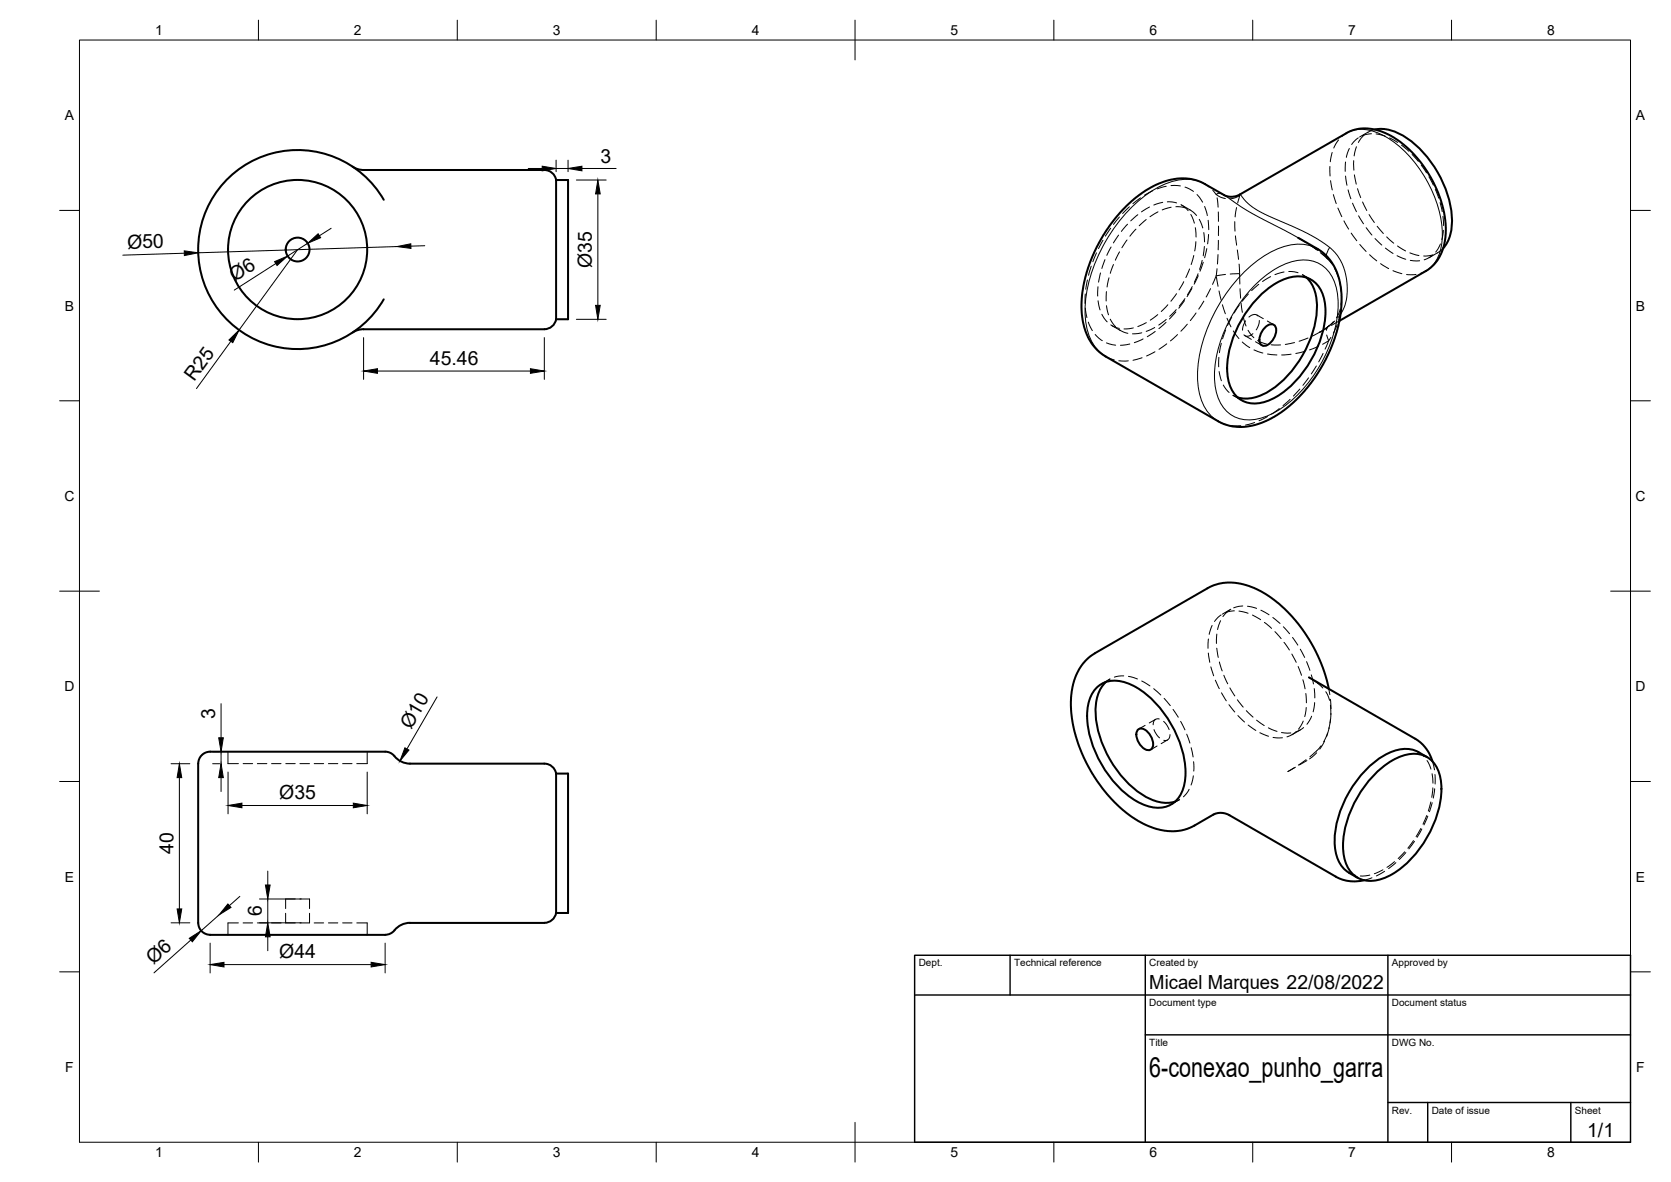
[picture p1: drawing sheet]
<svg xmlns="http://www.w3.org/2000/svg" width="420mm" height="297mm" viewBox="0 0 420 297" stroke-linecap="round" stroke-linejoin="round" font-family="sans-serif">
<!-- layer: Visible -->
<g fill="none" stroke="#000" stroke-width=".51">
<path d="M345.7 32.6a11.6 11.6 0 0 1 9.3 3 27.6 27.6 0 0 1 10.1 20.1 9.9 9.9 0 0 1-2.2 6.7M88.7 41.9l1.3 .6 1.4 .2h45.5a2.99 2.99 0 0 1 2.9 2.5M96.5 50.2a25 25 0 0 0-37.7-6.6 25 25 0 0 0 0 38.3 25 25 0 0 0 37.7-6.7M139.8 45.2h3v35h-3zM326.4 59.8l5 2.8 1.5 1.1 1.5 1.6 1.3 2.1 1 2.8 .5 2.5 .1 3.3-.4 3.9-.8 3.5-1.6 4.5-1.8 3.6-2.2 3.5-2.4 3.2-3.7 3.7-3.2 2.4-2.9 1.5-2.9 1-3.1 .5-2.7-.2-2.5-.8-29.3-16.8-2.2-1.8-1.1-1.4-.9-1.5-1.3-3.7-.3-2.4-.1-2.3 .5-4.7 1.2-4.6 2.3-5.2 3-5 3.4-4.2 4.1-3.6 3.6-2.4 2.5-1 2.9-.7 2.3-.2 2.2 .3 1.9 .6 6.4 3.5 1.1 .3 1.5-.2 28.4-16.2 2.6-.8 3.2 .1 3.4 1.1 2 1 1.9 1.3 3.2 2.9 1.6 1.9 1.8 2.6 2.6 4.9 1.4 4.2 .6 4.8-.2 3.6-.5 1.9-.9 2-1.3 1.8-1.3 1.2-22.5 13M316.1 75a16 16 0 0 1 9.9-5.5 6.6 6.6 0 0 1 7 5.9 23.3 23.3 0 0 1-4.2 16.5 20.4 20.4 0 0 1-11.8 9.3 6.7 6.7 0 0 1-8.2-5.7 23.3 23.3 0 0 1 4.3-16.6zM328.5 69.8a10.5 10.5 0 0 1 2.6 8.8 27.7 27.7 0 0 1-12.1 19.8 9.9 9.9 0 0 1-7.8 1.5M139.8 80.2a3 3 0 0 1-2.9 2.5h-45.5l-1.4 .2-1.3 .7M317.9 82.5a1.8 1.8 0 0 1 2.7-.6 3.9 3.9 0 0 1-2.9 5 1.81 1.81 0 0 1-.8-2.7zM275.7 172.8a7.4 7.4 0 0 1 8.7-.8 26.4 26.4 0 0 1 12.7 16 16 16 0 0 1-.1 11.4 6.6 6.6 0 0 1-8.6 3.1 23.3 23.3 0 0 1-12.2-11.9 20.5 20.5 0 0 1-2.2-14.9l.4-1.1zM278.1 171.4a10.5 10.5 0 0 0-2.6 8.8 27.7 27.7 0 0 0 12.2 19.8 9.9 9.9 0 0 0 7.8 1.4M329.1 170.2l27.5 15.9 2.1 2.2 .8 1.3 .7 1.8"/>
<path d="M334.1 173.1l-.9-3.6-1.5-3.9-2.1-4.2-2.1-3.2-2.4-3-3.4-3.4-2.6-1.9-2.6-1.6a13.5 13.5 0 0 0-11.7-1.1l-29.5 17-1.6 1.1-1.8 2-1.3 2.3-.8 2.4-.5 3.3v3.1l.4 3.4 .8 3.2 1.3 3.7 1.4 3.2 2.6 4.2 2.6 3.5 1.9 2 3.9 3.4 2.1 1.4 2.5 1.2 2 .7 2 .5 2.3 .1 1.7-.2 2.9-.9 5.8-3.3 1.2-.2 1.4 .1 1 .5 27.2 15.6 1.4 .6 1.6 .3 1.6 .1 2.1-.3M52.8 188.9h43.4a3.5 3.5 0 0 1 3.4 1.6l1.6 1 1.9 .4h33.8a2.99 2.99 0 0 1 2.9 2.5M52.8 188.9a2.99 2.99 0 0 0-3 3v40M139.8 194.4v35M139.8 194.4h3v35h-3M286 183.5a1.8 1.8 0 0 1 2.8 .6l.7 1.1a2.53 2.53 0 0 1-.2 3.2 2.75 2.75 0 0 1-3.1-2 3.2 3.2 0 0 1-.2-2.9zM345.2 195a16 16 0 0 1 10-5.6 6.6 6.6 0 0 1 7 6 23.3 23.3 0 0 1-4.3 16.5 20.5 20.5 0 0 1-11.7 9.3 6.6 6.6 0 0 1-8.2-5.8 23.3 23.3 0 0 1 4.2-16.5zM358.8 190.3a8.6 8.6 0 0 0-10.2-.8 27 27 0 0 0-13 22.5 8.7 8.7 0 0 0 5.7 8.6M49.8 231.9a2.99 2.99 0 0 0 3 3M103.1 231.9h33.8M103.1 231.9a5.3 5.3 0 0 0-4.3 2.3 6.9 6.9 0 0 1-4.5 .7h-41.5M139.8 229.4a2.99 2.99 0 0 1-2.9 2.5"/>
<circle cx="74.8" cy="62.7" r="3"/>
<circle cx="74.8" cy="62.7" r="17.5"/>
</g>
<!-- layer: Hidden -->
<g fill="none" stroke="#000" stroke-width=".25">
<path d="M339.3 37.3l-.8 2.2M341.1 36.9l-.6 2.3M341.5 34.7l-1.6 1.6M343 33.9l-1.5 1.9M344 33.2l-2.1 1.2M344.8 33.6l-2.2 .5M345.7 32.6l-1.7 .6M346 33.7l2.3 .5M349.4 34.7l2.1 1.1M352.4 36.5l1.8 1.5M355.1 38.8l1.5 1.8M281.3 59.1l-1.3 2"/>
<path d="M283.5 56.4l-1.5 1.8M285.6 57.6l-1.5 1.8M286.1 54l-1.8 1.5M288.2 55.2l-1.8 1.5M289 52l-2 1.2M291.2 53.2l-2 1.3M292.4 50.8l-2.3 .7M293.5 50.7l2.3 .3M294.5 52.1l-2.3 .7M295.7 52l2.3 .2M296.9 51.4l1.8 1.5M297.1 51.5l2.1 1.3"/>
<path d="M299.1 52.7l.9 .6 .9 .9M299.4 53.9l.9 2.2M300.5 57.2l.2 2.4M301.5 55.1l.9 2.2M302.7 58.4l.2 2.4M326.4 59.8l1.7 1M338.3 40.7l-.1 2.4M338.3 44.2l.4 2.4M339 47.7l.7 2.3M340.1 51.1l1 2.1M340.4 40.4v2.4M340.6 43.9l.4 2.4"/>
<path d="M341.3 47.4l.8 2.3M341.6 54.2l1.2 2M342.6 50.8l1.1 2.1M343.5 57.2l1.5 1.9M344.3 53.9l1.3 2M345.7 60l1.7 1.6M346.3 56.9l1.5 1.8M348.7 59.5l1.7 1.6M357.4 41.5l1.3 1.9M359.3 44.4l1.1 2.1M360.9 47.6l.8 2.2M362.1 50.9l.5 2.3"/>
<path d="M362.8 54.4l.2 2.3M362.9 57.9l-.4 2.3M276.1 72.1l-.1 2.3M276.1 75.6l.5 2.3M276.7 68.6l-.5 2.3M277.1 79l1.3 1.9M277.8 65.2l-.7 2.3M278.2 73.3l-.1 2.3M278.2 76.8l.5 2.3M278.8 69.8l-.4 2.3M279.4 62.1l-1.1 2.1M280 66.5l-.8 2.2"/>
<path d="M281.5 63.3l-1.1 2.1M283.4 60.3l-1.3 2M291.1 79.1l-1.9 1.4M293.6 76.6l-1.6 1.7M295.8 77.8l-1.7 1.7M295.8 73.8l-1.4 1.9M297.6 70.8l-1.1 2M297.9 75l-1.4 1.9M299.1 67.6l-.9 2.2M299.8 72l-1.2 2M300.2 64.2l-.7 2.3M300.7 60.7l-.3 2.4"/>
<path d="M301.2 68.8l-.9 2.2M302.3 65.4l-.7 2.3M302.8 61.9l-.3 2.4M309.7 79.7l-1 2.1M311.6 76.7l-1.3 1.9M313.9 73.9l-1.6 1.8M316 79.2l1.6 .9M316.3 79.4a1.53 1.53 0 0 0-2.3 .3M316.5 71.5l-1.8 1.5M319.5 69.5l-2 1.2M322.9 68.4l-2.3 .6M324 68.2l2.4 .3"/>
<path d="M327.5 69l1 .8M327.5 69l2.1 1.3M329.1 61.4l1.9 1.4M332 63.5l1.9 1.7 1 1.1M335.5 67.3l1 2.2M336.8 70.6l.4 2.4M337 77.7l-1 2.2M337.3 74.2l-.1 2.3M348.3 62.3l2 1.4M351.3 64.3l2.2 .9M351.4 61.8l2 1.3M354.5 63.5l2.3 .7"/>
<path d="M354.6 65.4l2.4 .1M360.2 64.2l-2.1 1.1M360.3 64l-2.3 .3M361.5 63.5l-2.2 1.3M362.2 61.3l-1.2 2M362.9 62.4l-1.5 1.1M279.2 80.2l1.3 1.9M279.3 81.6l2.2 .9M279.6 81.9l2.1 1.2M281.4 82.9l1 .5 1.2 .4M285 82.4l-2.4 .3M287.1 83.6l-2.3 .3"/>
<path d="M288.2 81.1l-2.1 1M290.3 82.3l-2.1 1M293.2 80.3l-1.8 1.4M306.5 89.8l-.1 2.4M306.5 93.4l.6 2.3M307.1 86.3l-.5 2.3M307.6 96.8l1.5 1.8M308.2 82.9l-.8 2.2M310 99.3l1.2 .6M310 99.4l2.2 1.2M313 84.4l1.6 .9M313.2 80.6l-.7 1.5-.1 .9"/>
<path d="M315 83.8a1.55 1.55 0 0 1-2.2 .3M315.7 85.9l1.6 .9M316.7 80.5l-.3 1.4-.6 1M318.7 80.7l1.6 .9M335.3 80.8l-1.3 1.2-2.3 1.5 2.1-1.1M336.8 80.6l-2 1.2M304.8 157.2l-.8 2.2M306 159.3l-.1 2.4M306.9 156l-.7 2.2M307 154.5l-1.6 1.7M309.2 153.3l-1.7 1.6M309.5 153.1l-2.1 1.2"/>
<path d="M310.4 153.5l-2.3 .5M311.5 153.6l2.3 .5M312.5 152.3l-2.3 .4M313.7 152.3l2.3 .6M314.9 154.6l2.1 1.1M317 153.3l2.1 1.2M317.9 156.4l1.8 1.5M320 155.2l1.9 1.5M320.6 158.7l1.5 1.8M322.7 157.5l1.6 1.8M279.1 170.7l-2.2 1.2M279.1 170.6l-1 .8"/>
<path d="M282.6 169.8l-2.4 .4M283.7 170l2.3 .6M287.1 171.1l2 1.3M290.1 173.1l1.8 1.6M292.7 175.5l1.6 1.8M295 178.3l1.3 1.9M303.8 164.1l.4 2.3M303.8 160.6l-.1 2.3M304.5 167.6l.7 2.2M305.6 170.9l1 2.2M305.9 162.9l.4 2.3M306.6 166.4l.7 2.2"/>
<path d="M307.1 174.1l1.2 2M307.7 169.7l1 2.1M309 177.1l1.5 1.8M309.2 172.9l1.3 2M311.1 175.9l1.5 1.8M311.3 179.8l1.6 1.6M313.4 178.6l1.7 1.6M322.9 161.4l1.3 2M324.8 164.4l1.1 2M325 160.2l1.3 1.9M326.4 167.5l.9 2.2M326.9 163.1l1.1 2.1"/>
<path d="M327.6 170.8l.5 2.3M328.3 174.3l.2 2.3M328.4 177.8l-.3 2.3M328.5 166.3l.9 2.2M329.1 170.2l2 1.3 1.5 1.4M329.7 169.6l.6 2.3M329.8 180l-1.2 2M330.5 173l.1 2.4M330.6 176.6l-.4 2.3M333.4 173.8l.9 2.2M334.1 173.1l.3 1.4M334.5 177.2l.1 2.4"/>
<path d="M334.5 175.7l.2 2.4M334.7 179.3l-.3 2.4M57.3 188.9v3h2.6M61.1 191.9h2.4M64.7 191.9h2.4M68.3 191.9h2.4M71.9 191.9h2.3M75.4 191.9h2.4M79 191.9h2.4M82.6 191.9h2.3M86.1 191.9h2.4M92.3 188.9v3h-2.6"/>
<path d="M287.9 182.3l-1.6 .9M290.2 183.4l.7 1.3 .6 .7M290.6 180.8l-1.6 .9M290.9 187.5l-1.6 .9M291.5 180.7a1.23 1.23 0 0 0-1.6 1.4M292.6 181.3l.9 1.1 .5 1M293.6 186l-1.6 .9M294.2 184.6a1.25 1.25 0 0 1-1.6 1.4M296.9 181.3l1 2.1M298.4 184.5l.8 2.2M299 198.4l-1.4 1.8M299.5 187.9l.5 2.3"/>
<path d="M300.1 195l-.6 2.3M300.1 191.4l.1 2.4M313.8 182.2l2 1.4M316 181l1.9 1.3M316.8 184.1l2.2 .9M318.9 182.9l2.2 .9M320.1 185.3l2.4 .1M322.2 184.1l2.4 .1M325.7 184.1l-2.1 1.1M325.7 192.8l-1.9 1.1 1.7-1M327 183.4l-2.1 1.2M327.7 181.2l-1.2 2"/>
<path d="M327.8 182.8l-2.1 1.1M328.4 190.9l-1.9 1.4M328.6 191.1l-1.9 1.1M331.1 189.2l-1.8 1.5M332.2 187.4l-2.8 2.8M333.1 186.2l-1.3 2M333.8 184.2l-1 2.2M334.2 182.8l-.7 2.3M334.5 180.7l-.4 2.4M356.7 189l1.4 1.2M358.8 191.1l1 2.2M360.1 194.4l.2 2.4"/>
<path d="M360.2 191.4l.5 2.1M360.3 198l-.3 2.4M360.7 198.2l-.3 2.4M360.8 194.6v2.4M296.6 201l-2.2 1.2M296.6 200.9l-1.2 .6M339.2 219.3l1.7 .7M344.4 219.9l-2.3 .2M347.7 218.6l-2.1 1M348.1 219l-2 1.1M350.6 216.5l-1.9 1.5M351 216.8l-1.9 1.5"/>
<path d="M353.2 214.1l-1.6 1.7M353.5 214.3l-1.6 1.7M355.4 211.3l-1.4 1.9M355.7 211.4l-1.5 1.9M357.3 208.2l-1.2 2.1M357.5 208.4l-1.2 2M358.7 204.9l-.9 2.2M359 205.1l-.9 2.2M359.8 201.5l-.7 2.3M360.1 201.7l-.7 2.3M59.9 231.9h-2.6v3M61.1 231.9h2.4"/>
<path d="M64.7 231.9h2.4M68.3 231.9h2.4M71.8 229.5l.1 2.4h2.3M74.2 225.9h-2.4v2.4M75.4 225.9h2.4v2.4M77.8 229.5v2.4h-2.4M79 231.9h2.4M82.6 231.9h2.3M86.1 231.9h2.4M89.7 231.9h2.6v3M345 220.6l-2 .6"/>
</g>
<!-- layer: Hidden Narrow -->
<g fill="none" stroke="#000" stroke-width=".25">
<path d="M335 38.3l-.5 2.3M336.6 35.2l-1.2 2M338.5 33.5l-1.1 .8M279.3 57.3l-1.4 2M281.5 54.5l-1.5 1.9M284 52l-1.7 1.6M286.8 49.7l-1.9 1.5M289.9 47.9l-2.1 1.2M293.2 46.8l-2.2 .7M294.4 46.6l2.4 .1M298 47l2.1 1.1M301 48.9l1.4 1.9"/>
<path d="M302.9 51.9l.7 2.3M303 46.3l1.1 .7M303.8 55.4l.1 2.3M303.9 58.9l-.3 2.4M304.9 47.8l.9 1.1M306 49.7l.3 2.4M306.3 53.3l.1 2.3M306.4 56.8v2.4M307.8 49l-1.2-.4-.8 .3 1.1 .6 1.2 .4M310.5 55.7v2.4M310.6 59.3l.3 2.3M310.9 52.2l-.3 2.3"/>
<path d="M311.7 49.2l-.5 1.8M311.8 48.9l-.1 .1a3.2 3.2 0 0 1-2.4 1M326.4 59.8l2.1 1.2M334.4 41.8v2.4M334.6 45.4l.4 2.3M335.3 48.9l.7 2.3M336.4 52.3l1 2.1M337.9 55.5l1.2 2.1M339.7 58.6l1.4 1.9M272.9 73.9l-.1 2.3M272.9 77.5l.4 2.3M273.4 70.3l-.4 2.4"/>
<path d="M274.4 66.9l-.7 2.3M275.7 63.5l-.9 2.3M277.3 60.4l-1.1 2.1M295.7 78.4l-1.7 1.8M297.8 75.5l-1.4 2M299.7 72.5l-1.2 2M300.7 78.7l-1.4 1.9M301.3 69.3l-1.1 2.1M302.6 65.9l-.9 2.3M302.7 75.7l-1.3 2M303.4 62.5l-.5 2.3M304.4 72.5l-1.1 2.1"/>
<path d="M305.8 69.3l-.9 2.2M305.9 69.6l.4 2.4M306 67.5l-.2 1.8M306.3 64l-.2 2.3M306.3 60.4v2.4M306.5 73.1l.6 2.3M307.4 76.6l.7 2.3M308.1 69l-2.3 .3M308.5 80l1 2.1M309.3 68.9l2.4-.1v2.6M311.1 62.8l.3 2.4M311.6 66.4l.1 2.3"/>
<path d="M311.8 72.6l.1 2.3M312.1 76.1l.3 2.4M312.6 79.7l.7 2.2M329.5 61.6l1.9 1.4M331.3 62.5l1.1 .8M332.4 63.7l1.7 1.5M333.2 64.1l.9 1.1M333.5 64.3l.1 .5 .5 .4M334.1 65.2l1.1 1.4M335.7 67.6l.9 2.3M336.9 71l.3 2.4M337.1 79l-.7 .8"/>
<path d="M337.1 78.1l-.5 2.3M337.3 74.6l-.1 2.3M341.9 61.4l1.6 1.8M344.4 64l1.8 1.6M347.1 66.3l2.1 1.2M350.2 68l2.3 .8M356 69h-2.3M358.5 68.1l-1.3 .6M273.6 80.9l1.1 2.2M275.4 84.1l1.8 1.5M278 89.6l2.2 .9M278.2 86.2l2.3 .5"/>
<path d="M281.3 90.7h2.4M284.1 86.5l-2.4 .3M287.2 89.9l-2.3 .6M287.4 85.2l-2.2 .9M290.4 88.4l-2.1 1.1M290.5 83.3l-2 1.3M293.2 81l-1.8 1.6M293.4 86.4l-2 1.4M296.1 84.1l-1.8 1.6M298.5 81.5l-1.6 1.7M310.1 83.2l1.4 1.9M312.4 85.9l1.8 1.5"/>
<path d="M313.8 83l1.5 1.9M315.3 87.9l2.2 .8M316.2 85.6l2.2 .9M318.7 89l2.4 .2M319.6 86.6l2.4 .1M324.6 89l-2.3 .2M325.5 86.1l-2.3 .5M326.8 97.8l-1.6 1.7M328.1 88.3l-2.3 .5M328.9 84.9l-2.3 .9M329 95l-1.4 1.8M331 92l-1.3 2"/>
<path d="M331.5 87l-2.2 .9M332.1 83.3l-2.1 1.2M332.7 88.8l-1.1 2.1M333.1 82.7l1.2-.9-.5 .4-.3 .8M333.6 84.2l.5 1.4-1.6 .9M334.6 84.8l-.5 .8-.9 2.1M335.6 80.7l-1.3 1.1M336.2 81.6l-1 2.1M306.3 105.9l2.2 .8M309.6 107h2.4M315.5 106.2l-2.3 .6M318.7 104.7l-2.1 1"/>
<path d="M321.7 102.7l-2 1.4M324.4 100.4l-1.8 1.5"/>
</g>
<!-- layer: Visible Narrow -->
<path d="M338.5 33.4a10 10 0 0 1 10 1 31.2 31.2 0 0 1 14.2 24.6 10 10 0 0 1-4.2 9.1M303 46.2a11.7 11.7 0 0 0-11 .5 37 37 0 0 0-16.9 20 26.1 26.1 0 0 0-1.2 17.7 9.9 9.9 0 0 0 4.1 5.2M307.8 49l7.1 4.7 11.5 6.1M311.8 48.9l2.1 2.3 2.5 1.8 12 5.5 2.9 1.6 3 2.1M315.5 71.7a20 20 0 0 1 11.5-6.3 8.1 8.1 0 0 1 8.8 6.1 25.2 25.2 0 0 1-2.2 17 32 32 0 0 1-14.3 15.7 9.6 9.6 0 0 1-10.4-.4 11.5 11.5 0 0 1-3.5-9.4 34.8 34.8 0 0 1 10.1-22.7zM331.3 62.5a11.7 11.7 0 0 0-11 .5 37 37 0 0 0-16.9 20 26.1 26.1 0 0 0-1.3 17.7 9.9 9.9 0 0 0 4.2 5.2M334.3 62.2l-.8 2.1M334.3 62.2l2 2.1 1.3 2.3 .9 3.3 .3 3.4a10.2 10.2 0 0 1-1.7 5.7" fill="none" stroke="#000" stroke-width=".25"/>
<!-- layer: Border -->
<g fill="none" stroke="#000" stroke-width=".25">
<path d="M20 10.1h390v276.9h-390zM65 5.1v5M115 5.1v5M165 5.1v5M215 5.1v10M265 5.1v5M315 5.1v5M365 5.1v5M15 52.9h5M410 52.9h5M15 100.7h5M410 100.7h5"/>
<path d="M15 148.6h10M405 148.6h10M15 196.4h5M410 196.4h5M15 244.2h5M410 244.2h5M65 287v5M115 287v5M165 287v5M215 282.1v9.9M265 287v5M315 287v5"/>
<path d="M365 287v5"/>
</g>
<!-- layer: TitleBlock -->
<path d="M230 240.1h180v46.9h-180zM230 250h180M254 240.1v9.9M288 240.1v46.9M349 240.1v46.9M288 260.1h122M349 277.1h61M359 277.1v9.9M395 277.1v9.9" fill="none" stroke="#000" stroke-width=".36"/>
<!-- layer: Dimensions -->
<g fill="none" stroke="#000" stroke-width=".25">
<path d="M83.3 57.4l-3 1.9M132.8 42.3h3.5M139.8 40.2v2.9M139.8 42.3h3M142.8 40.2v2.9M144.9 45.2h7.5M146.3 42.3h8.6M150.3 48.7v28M46.4 63.6l-15.5 .5M69.3 66.2l-10.4 6.7M74.8 62.7l-14.7 20.2M77.4 61.1l-5.1 3.3"/>
<path d="M99.8 62l-50 1.5M106.8 61.8l-3.5 .1M58 85.8l-8.6 11.8M91.4 84.8v10.5M94.9 93.2h38.5M136.9 84.8v10.5M144.9 80.2h7.5M55.6 176.8v8.6M109.9 175.1l-7.6 13.1M43 191.9h4.7M45.1 195.4v33M53.5 191.9h1.7"/>
<path d="M53.5 188.9h1.7M55.6 188.9v3M55.6 195.4v3.5M57.3 194v10.5M92.3 194v10.5M60.8 202.4h28M67.3 218.9v3.5M43 231.9h4.7M48 236.2l-9.3 8.3M52.8 237v7.5M55.1 229.9l-4.5 4M60.3 225.3l-2.6 2.3"/>
<path d="M65.2 231.9h10.5M65.2 225.9h10.5M67.3 225.9v6M67.3 235.4v3.5M96.8 237v7.5M56.3 242.4h37"/>
</g>
<g fill="#000" stroke="#000" stroke-width=".25">
<path d="M77.4 61.1l2.6-2.4 .6 1zM136.3 41.8l3.5 .5-3.5 .6zM142.8 42.3l3.5-.5v1.1zM150.3 45.2l.6 3.5h-1.1zM46.3 63l3.5 .5-3.4 .7zM69 65.8l3.3-1.4-2.6 2.3zM99.8 62l3.5-.7v1.1zM149.8 76.7h1.1l-.6 3.5zM57.6 85.4l2.5-2.5-1.6 3.2zM91.4 93.2l3.5-.5v1.1zM133.4 92.7l3.5 .5-3.5 .6zM45.1 191.9l.6 3.5h-1.2z"/>
<path d="M55.6 191.9l.6 3.5h-1.2zM55 185.4h1.2l-.6 3.5zM101.8 187.9l1 .6-2.2 2.7zM57.3 202.4l3.5-.6v1.2zM88.8 201.8l3.5 .6-3.5 .6zM44.5 228.4h1.2l-.6 3.5zM47.6 235.8l3-1.9-2.2 2.8zM57.3 227.2l.8 .8-3 1.9zM67.3 231.9l.6 3.5h-1.2zM66.7 222.4h1.2l-.6 3.5zM52.8 242.4l3.5-.6v1.2zM93.3 241.8l3.5 .6-3.5 .6z"/>
</g>
<text font-size="7" x="289" y="270.6">6-conexao_punho_garra</text>
<g font-size="4.9">
<text x="151" y="40.9">3</text>
<text x="32" y="62.5" transform="rotate(-2 32 62.5)">Ø50</text>
<text x="59.1" y="71" transform="rotate(-33 59.1 71)">Ø6</text>
<text x="148.8" y="67.4" transform="rotate(-90 148.8 67.4)">Ø35</text>
<text x="48.8" y="96" transform="rotate(-54 48.8 96)">R25</text>
<text x="108.1" y="91.8">45.46</text>
<text x="54.1" y="180.7" transform="rotate(-90 54.1 180.7)">3</text>
<text x="103.4" y="183.4" transform="rotate(-60 103.4 183.4)">Ø10</text>
<text x="70.2" y="200.9">Ø35</text>
<text x="43.6" y="214.6" transform="rotate(-90 43.6 214.6)">40</text>
<text x="65.9" y="230.3" transform="rotate(-90 65.9 230.3)">6</text>
<text x="38.6" y="242.5" transform="rotate(-42 38.6 242.5)">Ø6</text>
<text x="70.2" y="240.9">Ø44</text>
<text x="289" y="248.5">Micael Marques 22/08/2022</text>
<text x="399.1" y="285.7">1/1</text>
</g>
<g font-size="3.5">
<text x="39" y="8.8">1</text>
<text x="89" y="8.8">2</text>
<text x="139" y="8.8">3</text>
<text x="189" y="8.8">4</text>
<text x="239" y="8.8">5</text>
<text x="289" y="8.8">6</text>
<text x="339" y="8.8">7</text>
<text x="389" y="8.8">8</text>
<text x="16.3" y="30.2">A</text>
<text x="411.3" y="30.2">A</text>
<text x="16.3" y="78">B</text>
<text x="411.3" y="78">B</text>
<text x="16.2" y="125.9">C</text>
<text x="411.2" y="125.9">C</text>
<text x="16.2" y="173.7">D</text>
<text x="411.2" y="173.7">D</text>
<text x="16.3" y="221.6">E</text>
<text x="411.3" y="221.6">E</text>
<text x="16.4" y="269.4">F</text>
<text x="411.4" y="269.4">F</text>
<text x="39" y="290.8">1</text>
<text x="89" y="290.8">2</text>
<text x="139" y="290.8">3</text>
<text x="189" y="290.8">4</text>
<text x="239" y="290.8">5</text>
<text x="289" y="290.8">6</text>
<text x="339" y="290.8">7</text>
<text x="389" y="290.8">8</text>
</g>
<g font-size="2.5">
<text x="231" y="242.9">Dept.</text>
<text x="255" y="242.9">Technical reference</text>
<text x="289" y="242.9">Created by</text>
<text x="350" y="242.9">Approved by</text>
<text x="289" y="252.8">Document type</text>
<text x="350" y="252.8">Document status</text>
<text x="289" y="262.9">Title</text>
<text x="350" y="262.9">DWG No.</text>
<text x="350" y="279.9">Rev.</text>
<text x="360" y="279.9">Date of issue</text>
<text x="396" y="279.9">Sheet</text>
</g>
</svg>
